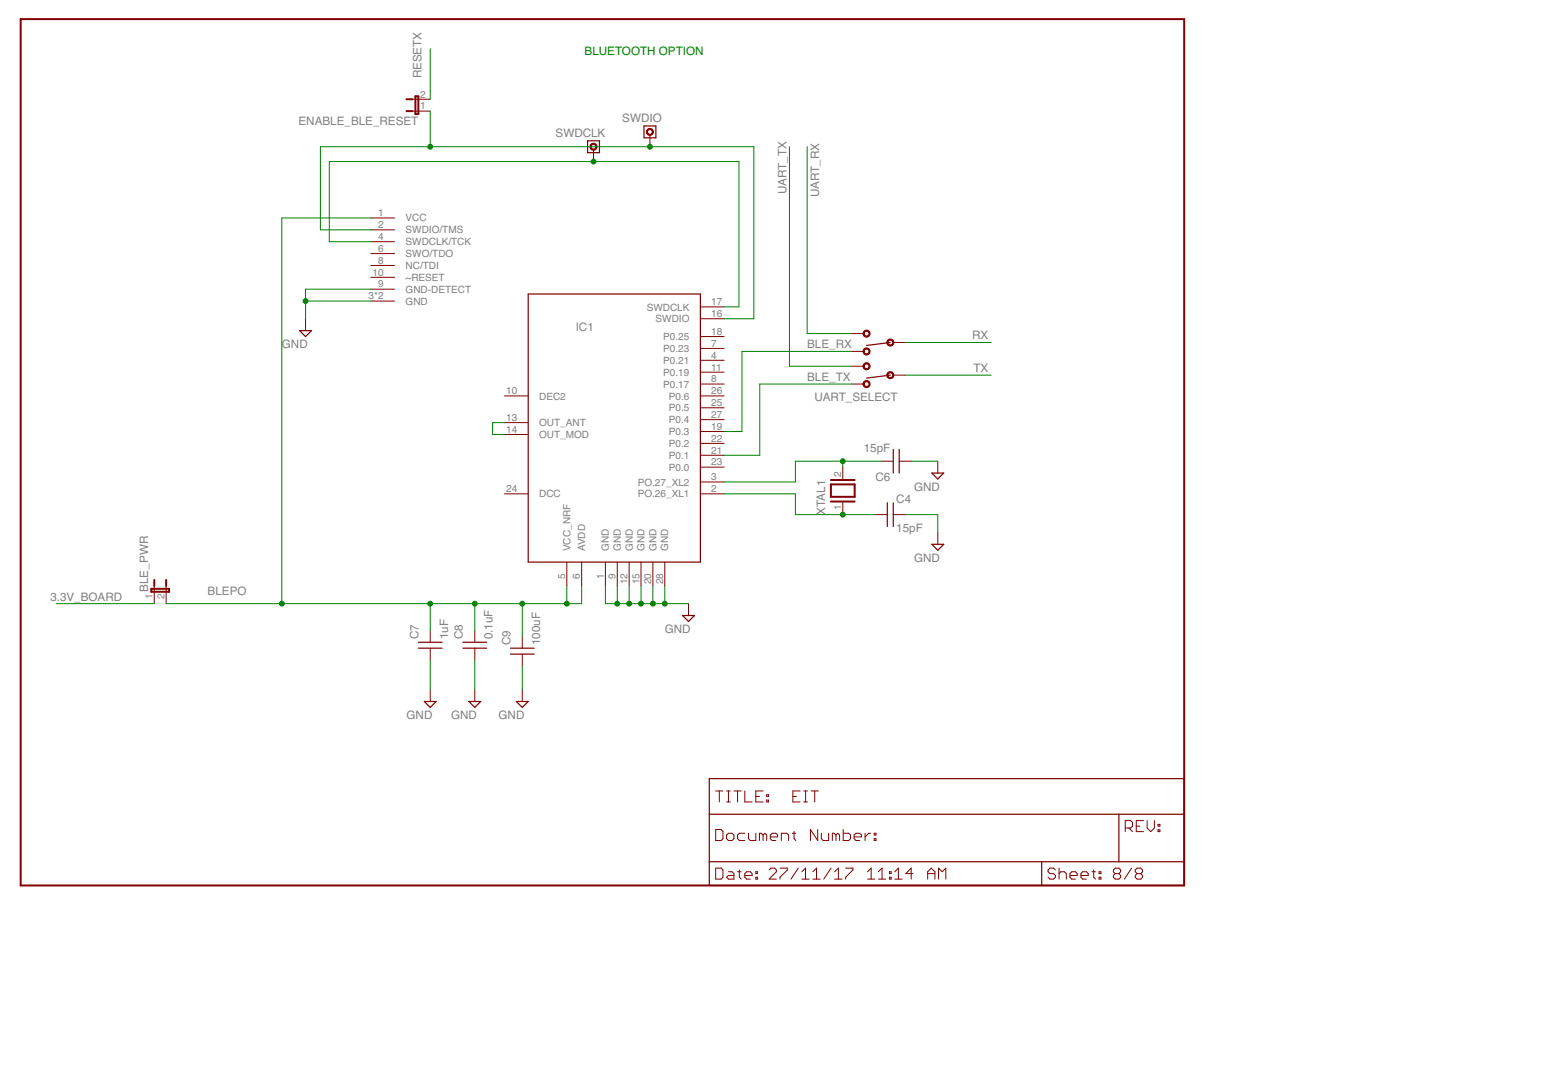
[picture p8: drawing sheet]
<svg xmlns="http://www.w3.org/2000/svg" width="297mm" height="210mm" viewBox="0 0 297 210" stroke-linecap="round" stroke-linejoin="round" font-family="sans-serif">
<path d="M4 3.7h224v166.8h-224zM78.3 19.1h1.1M80 18.5h.5v3.5h-.5zM78.3 21.4h1.1M160 93.3h4.5v2.4h-4.5zM160 92.4h4.5M160 96.6h4.5M29.1 113.4h3.5v.6h-3.5zM29.7 111.7v1.1M32 111.7v1.1" fill="none" stroke="#800000" stroke-width=".38"/>
<g fill="none" stroke="#800000" stroke-width=".23">
<path d="M113.1 27.1h2.3v2.3h-2.3zM124 24.3h2.3v2.2h-2.3zM101.7 56.6h33.1v51.6h-33.1zM57.7 63.7h2.3l-1.2 1.1zM171.4 72.2l-4.6 .6M171.4 66l-4.6 .5M170.8 96.8v4.6M172 86.5v4.6M172 96.8v4.6M173.1 86.5v4.6M179.4 91.1h2.3l-1.2 1.1zM131.4 118.5h2.3l-1.2 1.2z"/>
<path d="M179.4 104.8h2.3l-1.2 1.2zM80.5 124.8h4.6M80.5 123.7h4.6M81.7 135.1h2.3l-1.2 1.1zM89.1 124.8h4.6M89.1 123.7h4.6M90.3 135.1h2.2l-1.1 1.1zM98.3 124.8h4.5M98.3 126h4.5M99.4 135.1h2.3l-1.2 1.1zM136.5 149.9h91.5v20.6h-91.5zM136.5 156.8h91.5"/>
<path d="M215.4 156.8v9.1M136.5 165.9h91.5M200.5 165.9v4.6"/>
</g>
<g fill="none" stroke="#800000" stroke-width=".19">
<path d="M79.4 19.1h3.4M79.4 21.4h3.4M114.3 28.8v2.3M125.1 26v2.3M71.4 42h4.6M71.4 44.3h4.6M71.4 46.5h4.6M71.4 48.8h4.6M71.4 51.1h4.6M71.4 53.4h4.6M71.4 55.7h4.6M71.4 58h4.6"/>
<path d="M134.8 59.1h4.6M58.8 61.4v2.3M97.1 76.2h4.6M134.8 78.5h4.6M134.8 76.2h4.6M134.8 74h4.6M134.8 71.7h4.6M134.8 69.4h4.6M134.8 67.1h4.6M134.8 64.8h4.6M134.8 61.4h4.6M164 74h2.2"/>
<path d="M164 70.5h2.2M164 67.7h2.2M164 64.2h2.2M172 72.2h2.2M172 66h2.2M97.1 95.1h4.6M97.1 81.4h4.6M97.1 83.7h4.6M134.8 80.8h4.6M134.8 90h4.6M134.8 87.7h4.6M134.8 85.4h4.6"/>
<path d="M134.8 83.1h4.6M134.8 95.1h4.6M134.8 92.8h4.6M162.2 90v2.2M162.2 96.8v2.3M168.5 99.1h2.3M169.7 88.8h2.3M172 99.1h2.2M173.1 88.8h2.3M180.5 88.8v2.3M29.7 112.8v3.4M32 112.8v3.4"/>
<path d="M109.1 108.2v4.6M112 108.2v4.6M116.5 108.2v4.6M118.8 108.2v4.6M121.1 108.2v4.6M123.4 108.2v4.6M125.7 108.2v4.6M128 108.2v4.6M132.5 116.2v2.3M180.5 102.5v2.3M82.8 121.4v2.3M82.8 124.8v2.3"/>
<path d="M82.8 132.8v2.3M91.4 121.4v2.3M91.4 124.8v2.3M91.4 132.8v2.3M100.5 122.5v2.3M100.5 126v2.2M100.5 132.8v2.3M137.8 159.7h1l.4 .4v1.4l-.4 .4h-1zM137.8 152.3h1.4M138.5 152.3v2.1M139.9 152.3h.7M139.9 154.4h.7"/>
<path d="M140.2 152.3v2.1M141.3 152.3h1.4M142 152.3v2.1M143.4 152.3v2.1h1.4M145.5 153.4h.7M146.9 152.3h-1.4v2.1h1.4M147.6 154.1h.4v.3h-.4zM147.6 153h.4v.4h-.4zM152.6 153.4h.7M154 152.3h-1.4v2.1h1.4M154.7 152.3h.7M154.7 154.4h.7"/>
<path d="M155.1 152.3v2.1M156.1 152.3h1.4M156.8 152.3v2.1M157.4 159.7v2.2l-1.4-2.2v2.2M162.3 159.7v2.2h1.1l.3-.4v-.7l-.3-.3h-1.1M216.6 159.4h1.1l.3-.3v-.7l-.3-.4h-1.1v2.1M217.3 159.4l.7 .7M218.7 159.1h.7M220.1 158h-1.4v2.1h1.4M220.8 158v1.4l.7 .7 .7-.7v-1.4M222.9 159.8h.4v.3h-.4zM222.9 158.7h.4v.4h-.4z"/>
<path d="M137.8 167.2h1l.4 .3v1.4l-.4 .4h-1zM139.9 160.8l.3-.3h.7l.4 .3v.7l-.4 .4h-.7l-.3-.4zM140.2 167.9h.7l.4 .3v1.1h-1.1l-.3-.4 .3-.3h1.1M142 167.9h.7M142.3 167.5v1.4l.4 .4M143.4 168.6h1.4v-.4l-.4-.3h-.7l-.3 .3v.7l.3 .4h.7M143.4 160.5h-1.1l-.3 .3v.7l.3 .4h1.1M144.1 160.5v1l.3 .4h1.1v-1.4M145.5 168.9h.3v.4h-.3zM145.5 167.9h.3v.3h-.3zM146.9 160.8l.3-.3 .4 .3v1.1M146.9 160.8l-.4-.3h-.3v1.4"/>
<path d="M146.9 160.8v1.1M148.1 167.5l.3-.3h.7l.4 .3v.4l-1.4 1.4h1.4M148.3 161.2h1.4v-.4l-.3-.3h-.7l-.4 .3v.7l.4 .4h.7M150.2 167.2h1.4v.3l-1.4 1.4v.4M150.4 161.9v-1.4h1l.4 .3v1.1M152.5 160.5h.7M152.9 160.1v1.4l.3 .4M153.7 167.2l-1.4 2.1M154.4 169.3h1.4M154.4 167.9l.7-.7v2.1M156.5 169.3h1.4M156.5 167.9l.7-.7v2.1"/>
<path d="M158.1 160.5v1l.4 .4h1v-1.4M160 167.2l-1.4 2.1M160.7 169.3h1.4M160.7 167.9l.7-.7v2.1M160.9 160.8l-.3-.3h-.4v1.4M160.9 160.8v1.1M160.9 160.8l.4-.3 .3 .3v1.1M162.8 167.2h1.4v.3l-1.4 1.4v.4M164.4 161.2h1.4v-.4l-.3-.3h-.7l-.4 .3v.7l.4 .4h.7M166.5 160.5v1.4M167 169.3h1.4M167 167.9l.7-.7v2.1"/>
<path d="M167.6 160.5h-.4l-.7 .7M168.3 161.5h.3v.4h-.3zM168.3 160.5h.3v.3h-.3zM169.1 169.3h1.4M169.1 167.9l.7-.7v2.1M171.2 168.9h.4v.4h-.4zM171.2 167.9h.4v.3h-.4zM172.3 169.3h1.4M172.3 167.9l.7-.7v2.1M175.8 168.2h-1.4l1-1v2.1M178.6 168.2h1.4M178.6 169.3v-1.4l.7-.7 .7 .7v1.4"/>
<path d="M180.7 169.3v-2.1l.7 .7 .7-.7v2.1M203.2 167.5l-.4-.3h-.7l-.3 .3v.4l.3 .3h.7l.4 .4v.3l-.4 .4h-.7l-.3-.4M203.9 168.2l.3-.3h.7l.4 .3v1.1M203.9 167.2v2.1M206 168.6h1.4v-.4l-.4-.3h-.7l-.3 .3v.7l.3 .4h.7M208.1 168.6h1.4v-.4l-.4-.3h-.7l-.3 .3v.7l.3 .4h.7M210.2 167.9h.7M210.5 167.5v1.4l.4 .4M211.6 168.9h.3v.4h-.3zM211.6 167.9h.3v.3h-.3zM214.7 168.2l-.4 .4v.3l.4 .4h.7l.3-.4v-.3l-.3-.4M214.7 168.2l-.4-.3v-.4l.4-.3h.7l.3 .3v.4l-.3 .3"/>
<path d="M214.7 168.2h.7M217.8 167.2l-1.3 2.1M218.9 168.2l-.4 .4v.3l.4 .4h.7l.3-.4v-.3l-.3-.4M218.9 168.2l-.4-.3v-.4l.4-.3h.7l.3 .3v.4l-.3 .3M218.9 168.2h.7"/>
</g>
<g fill="#800000" stroke="#800000" stroke-width=".19">
<path d="M170.9 71.8a.68 .68 0 0 1 1.1 .1 .68 .68 0 0 1-.4 1 .68 .68 0 0 1-.9-.7h.2a.46 .46 0 0 1 .7-.3 .46 .46 0 0 1 .1 .7 .46 .46 0 0 1-.7-.2l-.1-.2h-.2z" fill-rule="evenodd"/>
<path d="M166.3 73.5a.68 .68 0 0 1 1.1 .1 .68 .68 0 0 1-.4 1 .68 .68 0 0 1-.9-.6h.3a.46 .46 0 0 1 .6-.4 .46 .46 0 0 1 .1 .7 .46 .46 0 0 1-.7-.2v-.1h-.3z" fill-rule="evenodd"/>
<path d="M166.3 70.1a.68 .68 0 0 1 1.1 .1 .68 .68 0 0 1-.4 1 .68 .68 0 0 1-.9-.7h.3a.46 .46 0 0 1 .6-.4 .46 .46 0 0 1 .1 .8 .46 .46 0 0 1-.7-.2v-.2h-.3z" fill-rule="evenodd"/>
<path d="M170.9 65.5a.68 .68 0 0 1 1.1 .1 .68 .68 0 0 1-.4 1 .68 .68 0 0 1-.9-.6h.2a.46 .46 0 0 1 .7-.4 .46 .46 0 0 1 .1 .7 .46 .46 0 0 1-.7-.2l-.1-.1h-.2z" fill-rule="evenodd"/>
<path d="M166.3 67.2a.68 .68 0 0 1 1.1 .1 .68 .68 0 0 1-.4 1 .68 .68 0 0 1-.9-.6h.3a.46 .46 0 0 1 .6-.4 .46 .46 0 0 1 .1 .7 .46 .46 0 0 1-.7-.2v-.1h-.3z" fill-rule="evenodd"/>
<path d="M166.3 63.8a.68 .68 0 0 1 1.1 .1 .68 .68 0 0 1-.4 1 .68 .68 0 0 1-.9-.7h.3a.46 .46 0 0 1 .6-.3 .46 .46 0 0 1 .1 .7 .46 .46 0 0 1-.7-.2v-.2h-.3z" fill-rule="evenodd"/>
<path d="M124.6 24.9a.69 .69 0 0 1 1.1 .2 .69 .69 0 0 1-.4 1 .69 .69 0 0 1-.9-.7h.3a.46 .46 0 0 1 .6-.5 .46 .46 0 0 1 .1 .8 .46 .46 0 0 1-.7-.1v-.2h-.3z" fill-rule="evenodd"/>
<path d="M113.7 27.8a.68 .68 0 0 1 1.1 .1 .68 .68 0 0 1-.3 1 .68 .68 0 0 1-.9-.6h.2a.46 .46 0 0 1 .6-.5 .46 .46 0 0 1 .2 .7 .46 .46 0 0 1-.8-.1v-.1h-.2z" fill-rule="evenodd"/>
</g>
<g fill="none" stroke="#008000" stroke-width=".19">
<path d="M82.8 9.4v9.7M82.8 21.4v6.9M152 28.3v42.2h12M155.4 28.3v35.9h8.6M58.8 58h12.6M71.4 55.7h-12.6v5.7M71.4 46.5h-8v-15.4h78.9v28h-2.9M71.4 44.3h-9.7v-16h83.4v33.1h-5.7M71.4 42h-17.1v74.2M164 74h-17.7v13.7h-6.9M164 67.7h-21.2v15.4h-3.4M174.2 66h16.6"/>
<path d="M174.2 72.2h16.6M97.1 81.4h-2.3v2.3h2.3M139.4 95.1h13.7v4h15.4M162.2 88.8v1.2M169.7 88.8h-16.6v4h-13.7M174.2 99.1h6.3v3.4M175.4 88.8h5.1M10.8 116.2h18.9M82.8 116.2v5.2M91.4 116.2v5.2M100.5 116.2v6.3M109.1 112.8v3.4"/>
<path d="M112 112.8v3.4h-80M116.5 112.8v3.4h16M118.8 112.8v3.4M121.1 112.8v3.4M123.4 112.8v3.4M125.7 112.8v3.4M128 112.8v3.4M82.8 127.1v5.7M91.4 127.1v5.7M100.5 128.2v4.6"/>
</g>
<g fill="#008000" stroke="#008000" stroke-width=".19">
<circle cx="118.8" cy="116.2" r=".47"/>
<circle cx="121.1" cy="116.2" r=".47"/>
<circle cx="123.4" cy="116.2" r=".47"/>
<circle cx="125.7" cy="116.2" r=".47"/>
<circle cx="128" cy="116.2" r=".47"/>
<circle cx="58.8" cy="58" r=".47"/>
<circle cx="162.2" cy="99.1" r=".47"/>
<circle cx="162.2" cy="88.8" r=".47"/>
<circle cx="114.3" cy="31.1" r=".47"/>
<circle cx="82.8" cy="28.3" r=".47"/>
<circle cx="125.1" cy="28.3" r=".47"/>
<circle cx="109.1" cy="116.2" r=".47"/>
<circle cx="91.4" cy="116.2" r=".47"/>
<circle cx="100.5" cy="116.2" r=".47"/>
<circle cx="82.8" cy="116.2" r=".47"/>
<circle cx="54.3" cy="116.2" r=".47"/>
</g>
<text font-size="2.2" fill="#008000" x="112.5" y="10.5">BLUETOOTH OPTION</text>
<g font-size="2.2" fill="#808080">
<text x="81.1" y="15.1" transform="rotate(-90 81.1 15.1)">RESETX</text>
<text x="119.8" y="23.6">SWDIO</text>
<text x="57.5" y="24.2">ENABLE_BLE_RESET</text>
<text x="107" y="26.4">SWDCLK</text>
<text x="151.4" y="37.4" transform="rotate(-90 151.4 37.4)">UART_TX</text>
<text x="157.7" y="38" transform="rotate(-90 157.7 38)">UART_RX</text>
<text x="110.8" y="63.7">IC1</text>
<text x="187.1" y="65.3">RX</text>
<text x="54.3" y="67.1">GND</text>
<text x="155.4" y="67.1">BLE_RX</text>
<text x="187.4" y="71.6">TX</text>
<text x="155.4" y="73.4">BLE_TX</text>
<text x="156.8" y="77.3">UART_SELECT</text>
<text x="166.3" y="87">15pF</text>
<text x="168.5" y="92.7">C6</text>
<text x="176" y="94.5">GND</text>
<text x="158.8" y="99.1" transform="rotate(-90 158.8 99.1)">XTAL1</text>
<text x="172.5" y="96.8">C4</text>
<text x="172.5" y="102.5">15pF</text>
<text x="28.5" y="114" transform="rotate(-90 28.5 114)">BLE_PWR</text>
<text x="176" y="108.2">GND</text>
<text x="9.7" y="115.7">3.3V_BOARD</text>
<text x="40" y="114.5">BLEPO</text>
<text x="80.5" y="123.1" transform="rotate(-90 80.5 123.1)">C7</text>
<text x="86.3" y="123.1" transform="rotate(-90 86.3 123.1)">1uF</text>
<text x="89.1" y="123.1" transform="rotate(-90 89.1 123.1)">C8</text>
<text x="94.8" y="123.1" transform="rotate(-90 94.8 123.1)">0.1uF</text>
<text x="98.3" y="124.2" transform="rotate(-90 98.3 124.2)">C9</text>
<text x="104" y="124.2" transform="rotate(-90 104 124.2)">100uF</text>
<text x="128" y="122">GND</text>
<text x="78.3" y="138.5">GND</text>
<text x="86.8" y="138.5">GND</text>
<text x="96" y="138.5">GND</text>
</g>
<g font-size="1.9" fill="#808080">
<text x="80.9" y="21.1">1</text>
<text x="80.9" y="18.8">2</text>
<text x="72.8" y="41.6">1</text>
<text x="72.8" y="43.9">2</text>
<text x="72.8" y="46.2">4</text>
<text x="78.1" y="42.7">VCC</text>
<text x="78.1" y="44.9">SWDIO/TMS</text>
<text x="78.1" y="47.2">SWDCLK/TCK</text>
<text x="71.7" y="53.1">10</text>
<text x="72.8" y="48.5">6</text>
<text x="72.8" y="50.8">8</text>
<text x="78.1" y="49.5">SWO/TDO</text>
<text x="78.1" y="51.8">NC/TDI</text>
<text x="71" y="57.6">3*2</text>
<text x="72.8" y="55.4">9</text>
<text x="78.1" y="54.1">~RESET</text>
<text x="78.1" y="56.4">GND-DETECT</text>
<text x="78.1" y="58.7">GND</text>
<text x="124.5" y="59.8">SWDCLK</text>
<text x="136.9" y="58.8">17</text>
<text x="126.2" y="62.1">SWDIO</text>
<text x="127.7" y="65.5">P0.25</text>
<text x="136.9" y="64.5">18</text>
<text x="136.9" y="61.1">16</text>
<text x="127.7" y="70.1">P0.21</text>
<text x="127.7" y="67.8">P0.23</text>
<text x="136.9" y="71.4">11</text>
<text x="136.9" y="69.1">4</text>
<text x="136.9" y="66.8">7</text>
<text x="97.4" y="75.9">10</text>
<text x="103.8" y="76.9">DEC2</text>
<text x="127.7" y="74.7">P0.17</text>
<text x="127.7" y="72.4">P0.19</text>
<text x="128.8" y="76.9">P0.6</text>
<text x="136.9" y="75.9">26</text>
<text x="136.9" y="73.6">8</text>
<text x="97.4" y="81.1">13</text>
<text x="97.4" y="83.4">14</text>
<text x="103.8" y="82.1">OUT_ANT</text>
<text x="128.8" y="81.5">P0.4</text>
<text x="128.8" y="79.2">P0.5</text>
<text x="128.8" y="83.8">P0.3</text>
<text x="136.9" y="80.5">27</text>
<text x="136.9" y="78.2">25</text>
<text x="136.9" y="82.8">19</text>
<text x="103.8" y="84.4">OUT_MOD</text>
<text x="128.8" y="88.4">P0.1</text>
<text x="128.8" y="86.1">P0.2</text>
<text x="136.9" y="89.6">23</text>
<text x="136.9" y="87.4">21</text>
<text x="136.9" y="85.1">22</text>
<text x="97.4" y="94.8">24</text>
<text x="103.8" y="95.8">DCC</text>
<text x="122.8" y="93.5">PO.27_XL2</text>
<text x="122.8" y="95.8">PO.26_XL1</text>
<text x="128.8" y="90.7">P0.0</text>
<text x="136.9" y="92.5">3</text>
<text x="136.9" y="94.8">2</text>
<text x="161.9" y="91.9" transform="rotate(-90 161.9 91.9)">2</text>
<text x="161.9" y="98.2" transform="rotate(-90 161.9 98.2)">1</text>
<text x="109.8" y="106.1" transform="rotate(-90 109.8 106.1)">VCC_NRF</text>
<text x="112.7" y="106.1" transform="rotate(-90 112.7 106.1)">AVDD</text>
<text x="117.2" y="106.1" transform="rotate(-90 117.2 106.1)">GND</text>
<text x="119.5" y="106.1" transform="rotate(-90 119.5 106.1)">GND</text>
<text x="121.8" y="106.1" transform="rotate(-90 121.8 106.1)">GND</text>
<text x="124.1" y="106.1" transform="rotate(-90 124.1 106.1)">GND</text>
<text x="126.4" y="106.1" transform="rotate(-90 126.4 106.1)">GND</text>
<text x="128.7" y="106.1" transform="rotate(-90 128.7 106.1)">GND</text>
<text x="108.8" y="111.4" transform="rotate(-90 108.8 111.4)">5</text>
<text x="111.6" y="111.4" transform="rotate(-90 111.6 111.4)">6</text>
<text x="116.2" y="111.4" transform="rotate(-90 116.2 111.4)">1</text>
<text x="118.5" y="111.4" transform="rotate(-90 118.5 111.4)">9</text>
<text x="120.8" y="112.5" transform="rotate(-90 120.8 112.5)">12</text>
<text x="123.1" y="112.5" transform="rotate(-90 123.1 112.5)">15</text>
<text x="125.4" y="112.5" transform="rotate(-90 125.4 112.5)">20</text>
<text x="127.6" y="112.5" transform="rotate(-90 127.6 112.5)">28</text>
<text x="29.4" y="115.4" transform="rotate(-90 29.4 115.4)">1</text>
<text x="31.7" y="115.4" transform="rotate(-90 31.7 115.4)">2</text>
</g>
</svg>
